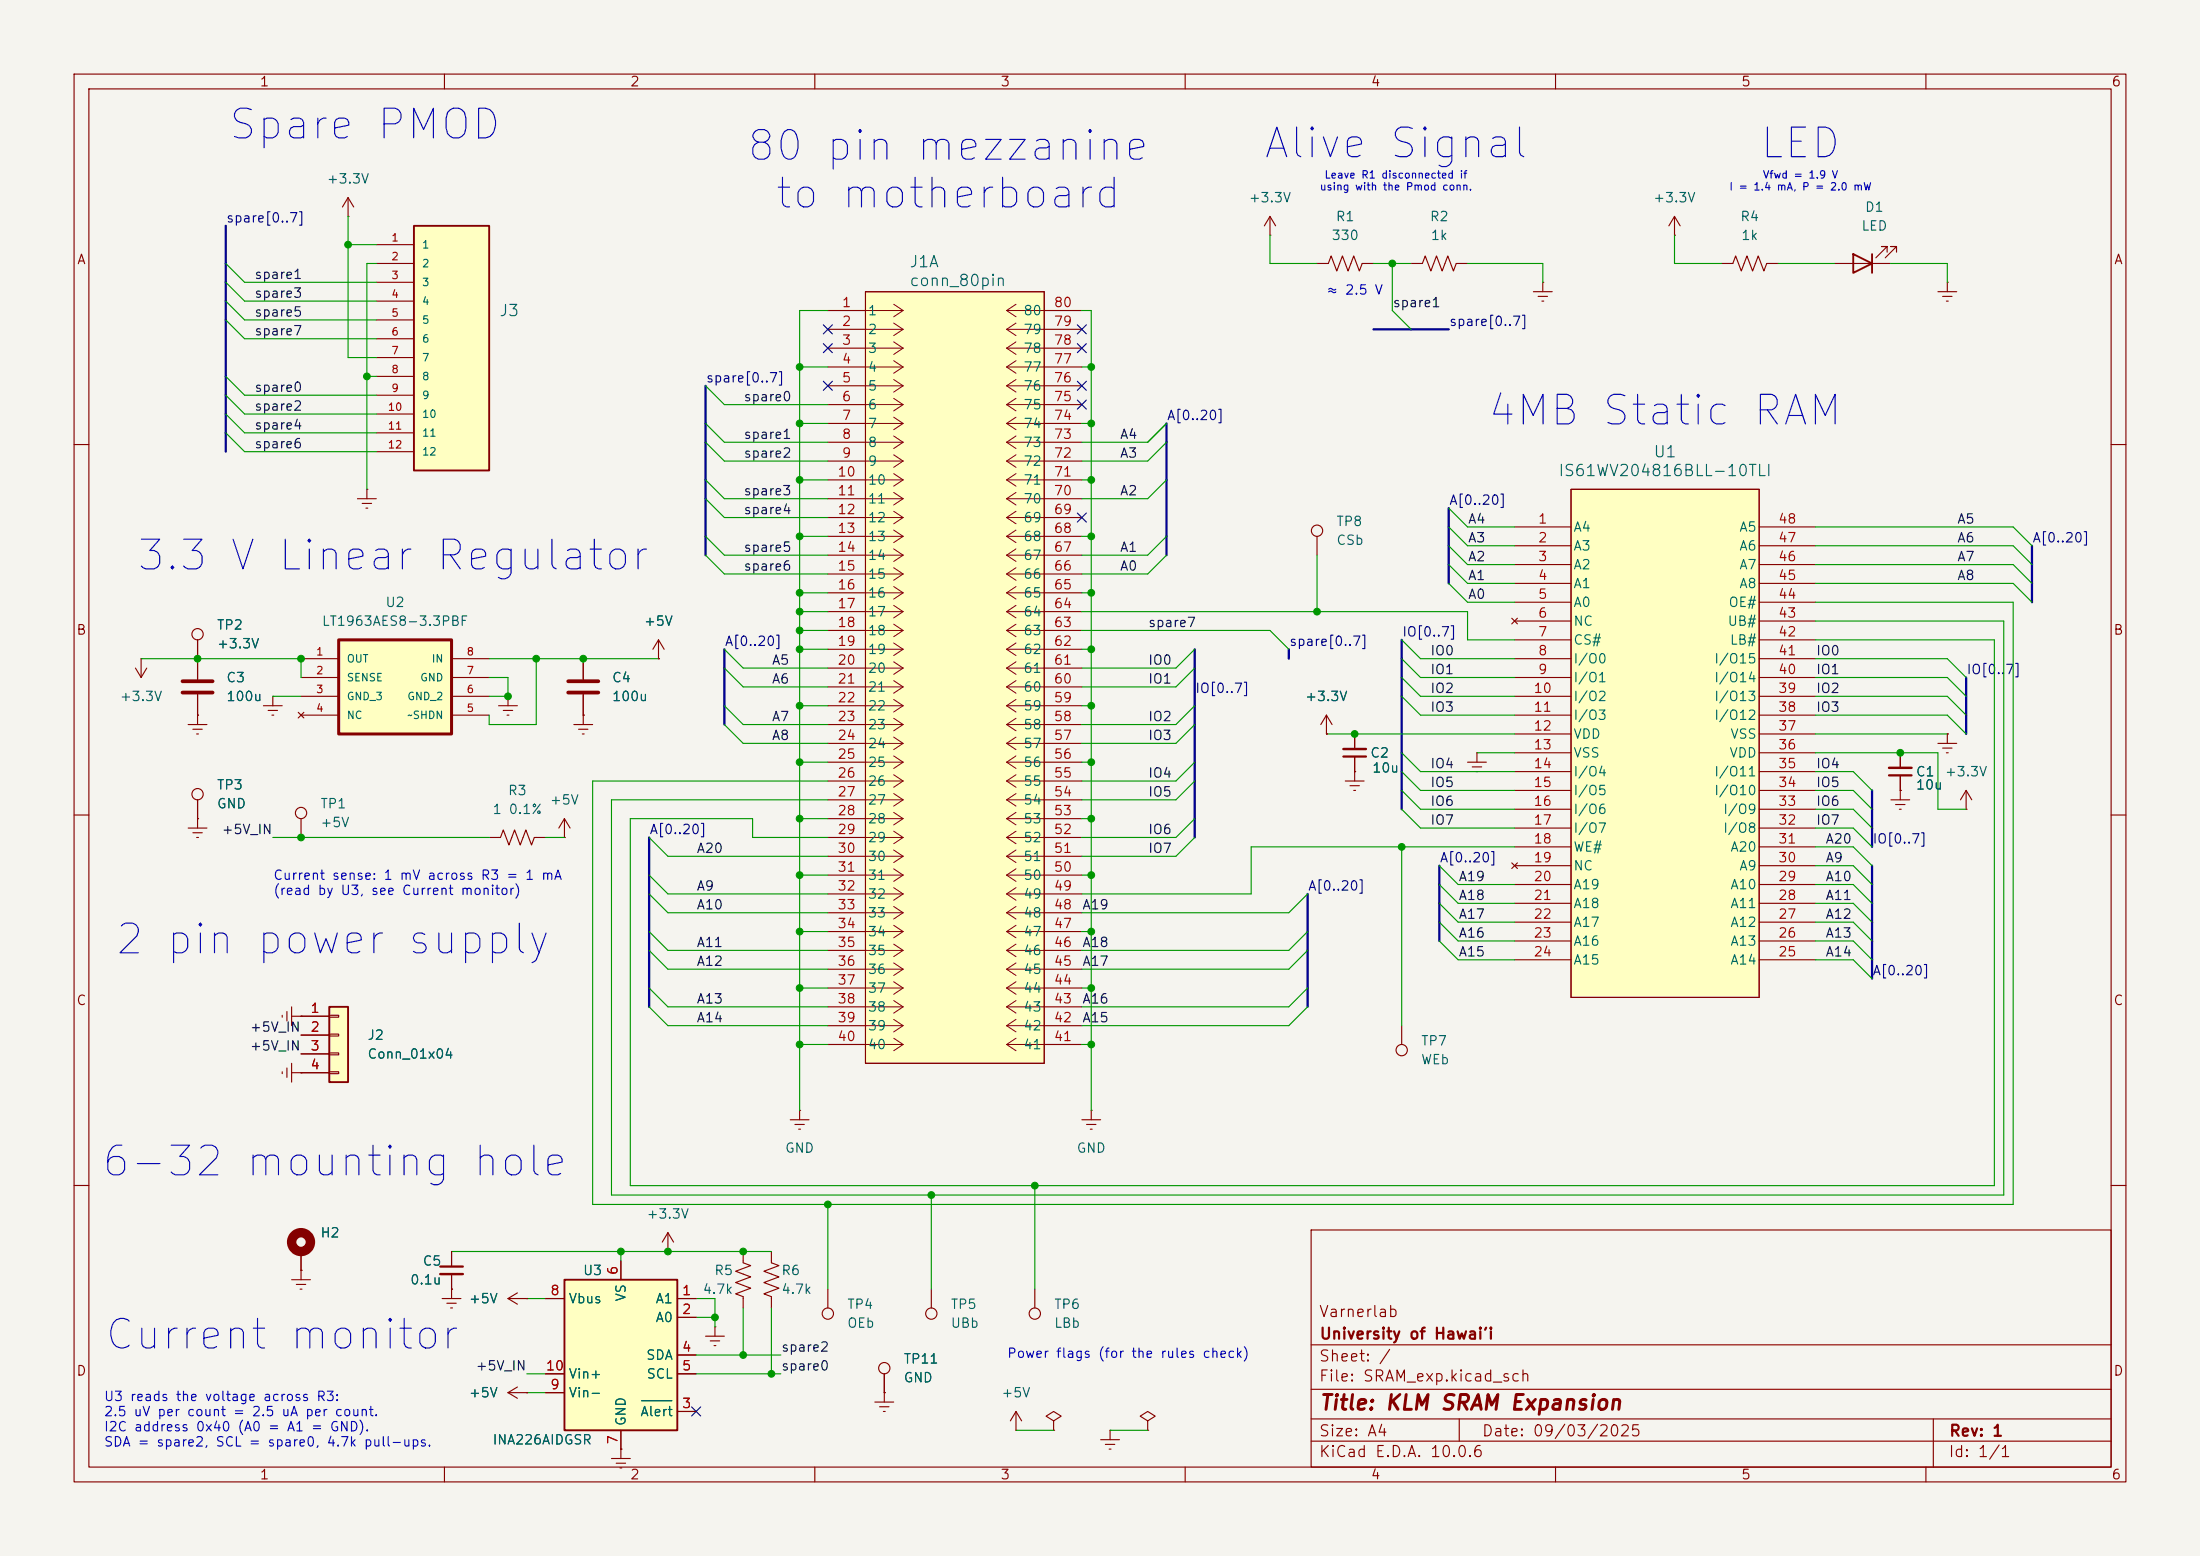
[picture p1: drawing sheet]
<svg xmlns="http://www.w3.org/2000/svg" width="297mm" height="210mm" viewBox="0 0 297 210" stroke-linecap="round" stroke-linejoin="round" font-family="sans-serif">
<path d="M0 0h297v210h-297z" fill="#f5f4ef" stroke="#f5f4ef" stroke-width=".14"/>
<g fill="none" stroke="#840000" stroke-width=".15">
<path d="M10 10h277v190h-277zM12 12h273v186h-273zM60 10v2M110 10v2M160 10v2M210 10v2M260 10v2M171.4 31.8h.1M171.4 29.2l-.7 1.3M171.4 29.2l.8 1.3M171.4 29.2v2.6M10 60h2"/>
<path d="M285 60h2M10 110h2M255.3 108h2.5M255.9 108.6h1.3M256.4 109.2h.3M256.5 106.7h.1M256.5 101.6v2M256.5 104.6v3.4M265.4 109.2h.1M265.4 106.7l-.7 1.3M265.4 106.7l.8 1.3M265.4 106.7v2.5"/>
<path d="M285 110h2M10 160h2M39.4 172.7h2.5M40 173.4h1.3M40.5 174h.3M40.6 171.5h.1M40.6 168.9v3.8M177 166h108v32h-108zM285 160h2M60 198v2M110 198v2M160 198v2"/>
<path d="M177 194.5h108M177 191.5h108M177 187.5h108M177 181.5h108M197 191.5v3M210 198v2M260 198v2M261 191.5v6.5"/>
</g>
<path d="M255 104.6h3.1" fill="none" stroke="#840000" stroke-width=".3"/>
<path d="M255 103.6h3.1" fill="none" stroke="#840000" stroke-width=".33"/>
<circle cx="40.6" cy="167.6" r="1.27" fill="none" stroke="#840000" stroke-width="1.3"/>
<path d="M55.9 30.5h10.1v33h-10.1z" fill="#ffffc2"/>
<path d="M55.9 30.5h10.1v33h-10.1z" fill="none" stroke="#840000" stroke-width=".25"/>
<g fill="none" stroke="#840000" stroke-width=".15">
<path d="M47 29.2h.1M47 26.7l-.8 1.2M47 26.7l.8 1.2M47 26.7v2.5M50.8 33h5.1M50.8 35.6h5.1M50.8 38.1h5.1M177.8 35.6h1.5l.4-1.1 .8 2.1 .7-2.1 .8 2.1 .8-2.1 .7 2.1 .4-1h1.5M190.5 35.6h1.5l.4-1.1 .8 2.1 .7-2.1 .8 2.1 .8-2.1 .7 2.1 .4-1h1.5M50.8 40.6h5.1M50.8 43.2h5.1M50.8 45.7h5.1"/>
<path d="M50.8 48.3h5.1M50.8 50.8h5.1M50.8 53.3h5.1M50.8 55.9h5.1M50.8 58.4h5.1M48.3 67.3h2.5M48.9 67.9h1.3M49.4 68.6h.3M49.5 66h.1M49.5 66v1.3M50.8 61h5.1M67.3 95.3h2.5"/>
<path d="M67.9 95.9h1.3M68.5 96.5h.2M68.6 94h.1M68.6 94v1.3M77.5 97.8h2.5M78.1 98.4h1.3M78.6 99.1h.3M78.7 96.5h.1M78.7 88.9v2.8M78.7 93.7v4.1M179.1 99.1h.1M179.1 96.5l-.8 1.3"/>
<path d="M179.1 96.5l.7 1.3M179.1 96.5v2.6M262.9 99.1h.1M262.9 99.1v1.2M261.6 100.3h2.6M262.3 101h1.2M262.8 101.6h.2M106.7 151.1h2.5M107.3 151.8h1.3M107.8 152.4h.3M107.9 149.9h.1M107.9 149.9v1.2"/>
<path d="M90.2 168.9h.1M90.2 166.4l-.8 1.2M90.2 166.4l.7 1.2M90.2 166.4v2.5"/>
</g>
<path d="M76.7 91.9h4.1M76.7 93.5h4.1" fill="none" stroke="#840000" stroke-width=".51"/>
<path d="M45.7 86.4h15.3v12.7h-15.3z" fill="#ffffc2"/>
<path d="M45.7 86.4h15.3v12.7h-15.3z" fill="none" stroke="#840000" stroke-width=".41"/>
<g fill="none" stroke="#840000" stroke-width=".15">
<path d="M232.4 35.6h1.5l.4-1.1 .8 2.1 .7-2.1 .8 2.1 .8-2.1 .7 2.1 .4-1h1.5M261.6 39.4h2.6M262.9 38.1h.1M262.9 38.1v1.3M262.3 40h1.2M262.8 40.6h.2M40.3 96.1l.7 .8M40.6 88.9h5.1M40.6 91.4h5.1M40.6 94h5.1M40.6 96.5h5.1M41 96.1l-.7 .8"/>
<path d="M61 88.9h5M61 91.4h5M61 94h5M61 96.5h5M111.8 174v2.5M118.1 189.2h2.5M118.7 189.9h1.3M119.3 190.5h.2M119.4 188h.1M119.4 185.4v3.8"/>
<circle cx="111.8" cy="177.3" r=".76"/>
<circle cx="119.4" cy="184.7" r=".76"/>
</g>
<path d="M212.1 66h25.4v68.6h-25.4z" fill="#ffffc2"/>
<path d="M212.1 66h25.4v68.6h-25.4z" fill="none" stroke="#840000" stroke-width=".14"/>
<g fill="none" stroke="#840000" stroke-width=".15">
<path d="M247.6 35.6h7.7M254.8 34v-.7h-.8h.8l-1.6 1.5M256 34v-.7h-.7h.7l-1.5 1.5M204.5 71.1h7.6M204.5 73.7h7.6M204.5 76.2h7.6M204.5 78.7h7.6M212.1 66h25.4v68.6h-25.4zM237.5 71.1h7.6M237.5 73.7h7.6M237.5 76.2h7.6M237.5 78.7h7.6"/>
<path d="M182.9 99.1v2M204.1 83.4l.8 .8M204.5 81.3h7.6M204.5 83.8h7.6M204.5 86.4h7.6M204.5 88.9h7.6M204.5 91.4h7.6M204.5 94h7.6M204.5 96.5h7.6M204.5 99.1h7.6M204.9 83.4l-.8 .8M237.5 81.3h7.6"/>
<path d="M237.5 83.8h7.6M237.5 86.4h7.6M237.5 88.9h7.6M237.5 91.4h7.6M237.5 94h7.6M237.5 96.5h7.6M237.5 99.1h7.6M182.9 102.1v2M204.1 116.5l.8 .7M204.5 101.6h7.6M204.5 104.1h7.6M204.5 106.7h7.6"/>
<path d="M204.5 109.2h7.6M204.5 111.8h7.6M204.5 114.3h7.6M204.5 116.8h7.6M204.5 119.4h7.6M204.9 116.5l-.8 .7M237.5 101.6h7.6M237.5 104.1h7.6M237.5 106.7h7.6M237.5 109.2h7.6M237.5 111.8h7.6M237.5 114.3h7.6"/>
<path d="M237.5 116.8h7.6M237.5 119.4h7.6M204.5 121.9h7.6M204.5 124.5h7.6M204.5 127h7.6M204.5 129.5h7.6M237.5 121.9h7.6M237.5 124.5h7.6M237.5 127h7.6M237.5 129.5h7.6M100.3 168.9v1.5l1 .4-2 .8 2 .7-2 .8 2 .8-2 .7 1 .4v1.5M104.1 168.9v1.5l1.1 .4-2.1 .8 2.1 .7-2.1 .8 2.1 .8-2.1 .7 1 .4v1.5"/>
<path d="M125.7 174v2.5M139.7 174v2.5M137.2 193h.1M137.2 190.5l-.8 1.3M137.2 190.5l.7 1.3M137.2 190.5v2.5M142.2 191.8l1.1-.7-1.1-.6-1 .6 1 .7v1.2M142.2 193h.1"/>
<circle cx="125.7" cy="177.3" r=".76"/>
<circle cx="139.7" cy="177.3" r=".76"/>
</g>
<path d="M250.2 34.3l2.5 1.3-2.5 1.2zM252.7 34.3v2.5" fill="none" stroke="#840000" stroke-width=".25"/>
<path d="M181.4 102.1h3" fill="none" stroke="#840000" stroke-width=".3"/>
<path d="M181.4 101.1h3" fill="none" stroke="#840000" stroke-width=".33"/>
<path d="M116.8 39.4h24.2v104.1h-24.2z" fill="#ffffc2"/>
<g fill="none" stroke="#840000" stroke-width=".15">
<path d="M116.8 39.4h24.2v104.1h-24.2zM111.8 41.9h5M111.8 44.5h5M111.8 47h5M111.8 49.5h5M111.8 52.1h5M111.8 54.6h5M111.8 57.2h5M111.8 59.7h5M141 41.9h5M141 44.5h5M141 47h5"/>
<path d="M141 49.5h5M141 52.1h5M141 54.6h5M141 57.2h5M141 59.7h5M111.8 62.2h5M111.8 64.8h5M111.8 67.3h5M111.8 69.9h5M111.8 72.4h5M111.8 74.9h5M111.8 77.5h5"/>
<path d="M141 62.2h5M141 64.8h5M141 67.3h5M141 69.9h5M141 72.4h5M141 74.9h5M141 77.5h5M111.8 80h5M111.8 82.6h5M111.8 85.1h5M111.8 87.6h5M111.8 90.2h5"/>
<path d="M111.8 92.7h5M111.8 95.3h5M111.8 97.8h5M141 80h5M141 82.6h5M141 85.1h5M141 87.6h5M141 90.2h5M141 92.7h5M141 95.3h5M141 97.8h5M111.8 100.3h5"/>
<path d="M111.8 102.9h5M111.8 105.4h5M111.8 108h5M111.8 110.5h5M111.8 113h5M111.8 115.6h5M111.8 118.1h5M141 100.3h5M141 102.9h5M141 105.4h5M141 108h5M141 110.5h5"/>
<path d="M141 113h5M141 115.6h5M141 118.1h5M111.8 120.7h5M111.8 123.2h5M111.8 125.7h5M111.8 128.3h5M111.8 130.8h5M111.8 133.4h5M111.8 135.9h5M111.8 138.4h5M141 120.7h5"/>
<path d="M141 123.2h5M141 125.7h5M141 128.3h5M141 130.8h5M141 133.4h5M141 135.9h5M141 138.4h5M111.8 141h5M141 141h5M96.5 179.1h.1M96.5 179.1v1.2M82.5 196.9h2.6"/>
<path d="M83.2 197.5h1.3M83.7 198.1h.2M83.8 195.6h.1M83.8 195.6v1.3M95.2 180.3h2.6M95.9 181h1.3M96.4 181.6h.2"/>
</g>
<g fill="none" stroke="#840000" stroke-width=".14">
<path d="M116.8 39.4h24.2v104.1h-24.2zM116.8 41.9h5.1M116.8 44.5h5.1M116.8 47h5.1M116.8 49.5h5.1M116.8 52.1h5.1M116.8 54.6h5.1M116.8 57.2h5.1M116.8 59.7h5.1M120.6 41.1l1.3 .8M120.6 43.6l1.3 .9M120.6 46.1l1.3 .9"/>
<path d="M120.6 48.7l1.3 .8M120.6 51.2l1.3 .9M120.6 53.8l1.3 .8M120.6 56.3l1.3 .9M120.6 58.8l1.3 .9M121.9 41.9l-1.3 .9M121.9 44.5l-1.3 .8M121.9 47l-1.3 .8M121.9 49.5l-1.3 .9M121.9 52.1l-1.3 .8M121.9 54.6l-1.3 .9M121.9 57.2l-1.3 .8"/>
<path d="M121.9 59.7l-1.3 .8M135.9 41.9h5.1M135.9 44.5h5.1M135.9 47h5.1M135.9 49.5h5.1M135.9 52.1h5.1M135.9 54.6h5.1M135.9 57.2h5.1M135.9 59.7h5.1M135.9 41.9l1.3 .9M135.9 44.5l1.3 .8M135.9 47l1.3 .8"/>
<path d="M135.9 49.5l1.3 .9M135.9 52.1l1.3 .8M135.9 54.6l1.3 .9M135.9 57.2l1.3 .8M135.9 59.7l1.3 .8M137.2 41.1l-1.3 .8M137.2 43.6l-1.3 .9M137.2 46.1l-1.3 .9M137.2 48.7l-1.3 .8M137.2 51.2l-1.3 .9M137.2 53.8l-1.3 .8M137.2 56.3l-1.3 .9"/>
<path d="M137.2 58.8l-1.3 .9M116.8 62.2h5.1M116.8 64.8h5.1M116.8 67.3h5.1M116.8 69.9h5.1M116.8 72.4h5.1M116.8 74.9h5.1M116.8 77.5h5.1M120.6 61.4l1.3 .8M120.6 63.9l1.3 .9M120.6 66.5l1.3 .8M120.6 69l1.3 .9"/>
<path d="M120.6 71.5l1.3 .9M120.6 74.1l1.3 .8M120.6 76.6l1.3 .9M120.6 79.2l1.3 .8M121.9 62.2l-1.3 .9M121.9 64.8l-1.3 .8M121.9 67.3l-1.3 .9M121.9 69.9l-1.3 .8M121.9 72.4l-1.3 .8M121.9 74.9l-1.3 .9M121.9 77.5l-1.3 .8M135.9 62.2h5.1"/>
<path d="M135.9 64.8h5.1M135.9 67.3h5.1M135.9 69.9h5.1M135.9 72.4h5.1M135.9 74.9h5.1M135.9 77.5h5.1M135.9 62.2l1.3 .9M135.9 64.8l1.3 .8M135.9 67.3l1.3 .9M135.9 69.9l1.3 .8M135.9 72.4l1.3 .8M135.9 74.9l1.3 .9"/>
<path d="M135.9 77.5l1.3 .8M137.2 61.4l-1.3 .8M137.2 63.9l-1.3 .9M137.2 66.5l-1.3 .8M137.2 69l-1.3 .9M137.2 71.5l-1.3 .9M137.2 74.1l-1.3 .8M137.2 76.6l-1.3 .9M137.2 79.2l-1.3 .8M116.8 80h5.1M116.8 82.6h5.1M116.8 85.1h5.1"/>
<path d="M116.8 87.6h5.1M116.8 90.2h5.1M116.8 92.7h5.1M116.8 95.3h5.1M116.8 97.8h5.1M120.6 81.7l1.3 .9M120.6 84.2l1.3 .9M120.6 86.8l1.3 .8M120.6 89.3l1.3 .9M120.6 91.9l1.3 .8M120.6 94.4l1.3 .9M120.6 96.9l1.3 .9"/>
<path d="M120.6 99.5l1.3 .8M121.9 80l-1.3 .9M121.9 82.6l-1.3 .8M121.9 85.1l-1.3 .8M121.9 87.6l-1.3 .9M121.9 90.2l-1.3 .8M121.9 92.7l-1.3 .9M121.9 95.3l-1.3 .8M121.9 97.8l-1.3 .8M135.9 80h5.1M135.9 82.6h5.1M135.9 85.1h5.1"/>
<path d="M135.9 87.6h5.1M135.9 90.2h5.1M135.9 92.7h5.1M135.9 95.3h5.1M135.9 97.8h5.1M135.9 80l1.3 .9M135.9 82.6l1.3 .8M135.9 85.1l1.3 .8M135.9 87.6l1.3 .9M135.9 90.2l1.3 .8M135.9 92.7l1.3 .9M135.9 95.3l1.3 .8"/>
<path d="M135.9 97.8l1.3 .8M137.2 81.7l-1.3 .9M137.2 84.2l-1.3 .9M137.2 86.8l-1.3 .8M137.2 89.3l-1.3 .9M137.2 91.9l-1.3 .8M137.2 94.4l-1.3 .9M137.2 96.9l-1.3 .9M137.2 99.5l-1.3 .8M116.8 100.3h5.1M116.8 102.9h5.1M116.8 105.4h5.1"/>
<path d="M116.8 108h5.1M116.8 110.5h5.1M116.8 113h5.1M116.8 115.6h5.1M116.8 118.1h5.1M120.6 102l1.3 .9M120.6 104.6l1.3 .8M120.6 107.1l1.3 .9M120.6 109.6l1.3 .9M120.6 112.2l1.3 .8M120.6 114.7l1.3 .9M120.6 117.3l1.3 .8"/>
<path d="M120.6 119.8l1.3 .9M121.9 100.3l-1.3 .9M121.9 102.9l-1.3 .8M121.9 105.4l-1.3 .9M121.9 108l-1.3 .8M121.9 110.5l-1.3 .8M121.9 113l-1.3 .9M121.9 115.6l-1.3 .8M121.9 118.1l-1.3 .9M135.9 100.3h5.1M135.9 102.9h5.1M135.9 105.4h5.1"/>
<path d="M135.9 108h5.1M135.9 110.5h5.1M135.9 113h5.1M135.9 115.6h5.1M135.9 118.1h5.1M135.9 100.3l1.3 .9M135.9 102.9l1.3 .8M135.9 105.4l1.3 .9M135.9 108l1.3 .8M135.9 110.5l1.3 .8M135.9 113l1.3 .9M135.9 115.6l1.3 .8"/>
<path d="M135.9 118.1l1.3 .9M137.2 102l-1.3 .9M137.2 104.6l-1.3 .8M137.2 107.1l-1.3 .9M137.2 109.6l-1.3 .9M137.2 112.2l-1.3 .8M137.2 114.7l-1.3 .9M137.2 117.3l-1.3 .8M137.2 119.8l-1.3 .9M116.8 120.7h5.1M116.8 123.2h5.1M116.8 125.7h5.1"/>
<path d="M116.8 128.3h5.1M116.8 130.8h5.1M116.8 133.4h5.1M116.8 135.9h5.1M116.8 138.4h5.1M120.6 122.3l1.3 .9M120.6 124.9l1.3 .8M120.6 127.4l1.3 .9M120.6 130l1.3 .8M120.6 132.5l1.3 .9M120.6 135l1.3 .9M120.6 137.6l1.3 .8"/>
<path d="M121.9 120.7l-1.3 .8M121.9 123.2l-1.3 .8M121.9 125.7l-1.3 .9M121.9 128.3l-1.3 .8M121.9 130.8l-1.3 .9M121.9 133.4l-1.3 .8M121.9 135.9l-1.3 .8M121.9 138.4l-1.3 .9M135.9 120.7h5.1M135.9 123.2h5.1M135.9 125.7h5.1M135.9 128.3h5.1"/>
<path d="M135.9 130.8h5.1M135.9 133.4h5.1M135.9 135.9h5.1M135.9 138.4h5.1M135.9 120.7l1.3 .8M135.9 123.2l1.3 .8M135.9 125.7l1.3 .9M135.9 128.3l1.3 .8M135.9 130.8l1.3 .9M135.9 133.4l1.3 .8M135.9 135.9l1.3 .8M135.9 138.4l1.3 .9"/>
<path d="M137.2 122.3l-1.3 .9M137.2 124.9l-1.3 .8M137.2 127.4l-1.3 .9M137.2 130l-1.3 .8M137.2 132.5l-1.3 .9M137.2 135l-1.3 .9M137.2 137.6l-1.3 .8M116.8 141h5.1M120.6 140.1l1.3 .9M121.9 141l-1.3 .8M135.9 141h5.1M135.9 141l1.3 .8"/>
<path d="M137.2 140.1l-1.3 .9"/>
</g>
<path d="M76.2 172.7h15.2v20.3h-15.2z" fill="#ffffc2"/>
<path d="M76.2 172.7h15.2v20.3h-15.2z" fill="none" stroke="#840000" stroke-width=".25"/>
<g fill="none" stroke="#840000" stroke-width=".15">
<path d="M207 39.4h2.5M208.3 38.1h.1M208.3 38.1v1.3M226.1 31.8h.1M226.1 29.2l-.8 1.3M226.1 29.2l.7 1.3M226.1 29.2v2.6M207.6 40h1.3M208.2 40.6h.2M177.8 72.4v2.5M18.3 90.2l.7 1.2M19 88.9h.1"/>
<path d="M19 88.9v2.5M19.8 90.2l-.8 1.2M25.4 97.8h2.5M26 98.4h1.3M26.5 99.1h.3M26.7 96.5h.1M26.7 88.9v2.8M26.7 93.7v4.1M88.9 88.9h.1M88.9 86.4l-.8 1.2M88.9 86.4l.8 1.2M88.9 86.4v2.5"/>
<path d="M25.4 111.8h2.5M26 112.4h1.3M26.5 113h.3M26.7 110.5h.1M26.7 108v3.8M40.6 110.5v2.5M66 113h1.6l.3-1 .8 2 .8-2 .7 2 .8-2 .8 2 .3-1h1.6M181.6 105.4h2.5M182.2 106h1.3M182.8 106.7h.2M182.9 104.1h.1M182.9 104.1v1.3"/>
<path d="M198.1 102.9h2.6M198.8 103.5h1.2M199.3 104.1h.2M199.4 101.6h.1M199.4 101.6v1.3M38.1 137v.3M38.7 136.5v1.3M39.4 137.2h1.2M39.4 135.9v2.5M40.6 137.2h.1M189.2 138.4v2.6M59.7 175.3h2.5"/>
<path d="M60.3 175.9h1.3M60.8 176.5h.3M61 174h.1M61 168.9v2M61 172v3.3M73.7 175.3h2.5M83.8 170.2v2.5M91.4 175.3h2.6M91.4 177.8h2.6M68.6 188h2.5M68.6 188l1.2 .7M69.8 187.2l-1.2 .8"/>
<path d="M71.1 188h.1M73.7 185.4h2.5M73.7 188h2.5M83.8 193v2.6M91.4 190.5h2.6M91.4 182.9h2.6M91.4 185.4h2.6M148.6 194.3h2.5M149.2 194.9h1.3M149.7 195.6h.3M149.9 193h.1M149.9 193v1.3"/>
<path d="M154.9 191.8l1.1-.7-1.1-.6-1 .6 1 .7v1.2M154.9 193h.1"/>
<circle cx="177.8" cy="71.6" r=".76"/>
<circle cx="26.7" cy="107.2" r=".76"/>
<circle cx="40.6" cy="109.7" r=".76"/>
<circle cx="189.2" cy="141.7" r=".76"/>
</g>
<path d="M86.6 189.1h4.1" fill="none" stroke="#006464" stroke-width=".15"/>
<path d="M59.4 170.9h3.1" fill="none" stroke="#840000" stroke-width=".3"/>
<path d="M59.4 172h3.1" fill="none" stroke="#840000" stroke-width=".33"/>
<path d="M24.6 91.9h4.1M24.6 93.5h4.1" fill="none" stroke="#840000" stroke-width=".51"/>
<path d="M44.4 135.9h2.6v10.2h-2.6z" fill="#ffffc2"/>
<path d="M44.4 135.9h2.6v10.2h-2.6z" fill="none" stroke="#840000" stroke-width=".25"/>
<g fill="none" stroke="#840000" stroke-width=".15">
<path d="M26.7 96.5h.1M26.7 86.4v5.3M26.7 93.7v2.8M35.6 95.3h2.5M36.2 95.9h1.3M36.7 96.5h.3M36.8 94h.1M36.8 94v1.3M78.7 96.5h.1M78.7 88.9v2.8M78.7 93.7v2.8M88.9 88.9h.1"/>
<path d="M179.1 99.1h.1M182.9 99.1v2M262.9 99.1h.1M26.7 110.5h.1M26.7 108v2.5M76.2 113h.1M76.2 110.5l-.8 1.3M76.2 110.5l.8 1.3M76.2 110.5v2.5M182.9 104.1h.1M182.9 102.1v2M256.5 106.7h.1"/>
<path d="M256.5 101.6v2M256.5 104.6v2.1M40.6 137.2h.1M40.6 137.2h3.8M40.6 139.7h3.8M44.4 137h1.3v.3h-1.3zM44.4 139.6h1.3v.2h-1.3zM38.1 144.7v.2M38.7 144.1v1.3M39.4 144.8h5M39.4 143.5v2.6M40.6 144.8h.1"/>
<path d="M40.6 142.2h3.8M44.4 142.1h1.3v.3h-1.3zM44.4 144.7h1.3v.2h-1.3zM146 151.1h2.6M146.7 151.8h1.3M147.2 152.4h.2M147.3 149.9h.1M147.3 149.9v1.2M40.6 171.5h.1M40.6 168.9v2.6M61 174h.1M61 168.9v2"/>
<path d="M61 172v2M68.6 175.3l1.2 .7M68.6 175.3h2.5M69.8 174.5l-1.2 .8M71.1 175.3h.1M73.7 175.3h2.5M83.8 170.2v2.5M91.4 175.3h2.6M91.4 177.8h2.6M71.1 188h.1M73.7 185.4h2.5M73.7 188h2.5"/>
<path d="M83.8 195.6h.1M83.8 193v2.6M91.4 190.5h2.6M91.4 182.9h2.6M91.4 185.4h2.6M119.4 188h.1M119.4 185.4v2.6"/>
<circle cx="26.7" cy="85.6" r=".76"/>
</g>
<g fill="none" stroke="#000084" stroke-width=".3">
<path d="M30.5 30.5v30.5M95.2 52.1v22.8M157.5 57.2v17.7M185.4 44.5h10.2M195.6 68.6v10.1M274.3 73.7v7.6M97.8 87.6v10.2M161.3 87.6v25.4M174 87.6v1.3M189.2 86.4v22.8M265.4 91.4v7.7M87.6 113v22.9"/>
<path d="M194.3 116.8v10.2M252.7 106.7v7.6M252.7 116.8v15.3M176.5 120.7v15.2"/>
</g>
<g fill="none" stroke="#009600" stroke-width=".15">
<path d="M30.5 38.1l2.5 2.5h17.8M30.5 35.6l2.5 2.5h17.8M47 29.2v19.1h3.8M47 33h3.8M50.8 35.6h-1.3v30.4M171.4 31.8v3.8h6.4M185.4 35.6h5.1M188 35.6v6.3l2.5 2.6M198.1 35.6h10.2v2.5M226.1 31.8v3.8h6.3M240 35.6h7.6M255.3 35.6h7.6v2.5"/>
<path d="M30.5 40.6l2.5 2.6h17.8M30.5 43.2l2.5 2.5h17.8M30.5 58.4l2.5 2.6h17.8M30.5 50.8l2.5 2.5h17.8M30.5 55.9l2.5 2.5h17.8M30.5 53.3l2.5 2.6h17.8M49.5 50.8h1.3M95.2 52.1l2.6 2.5h14M95.2 59.7l2.6 2.5h14M95.2 57.2l2.6 2.5h14M107.9 57.2h3.9M107.9 49.5h3.9"/>
<path d="M111.8 41.9h-3.9v108M146 41.9h1.3v108M146 57.2h1.3M146 49.5h1.3M157.5 59.7l-2.6 2.5h-8.9M157.5 57.2l-2.6 2.5h-8.9M95.2 72.4l2.6 2.5h14M95.2 64.8l2.6 2.5h14M95.2 67.3l2.6 2.6h14M95.2 74.9l2.6 2.6h14M107.9 64.8h3.9M107.9 72.4h3.9"/>
<path d="M146 64.8h1.3M146 72.4h1.3M157.5 72.4l-2.6 2.5h-8.9M157.5 64.8l-2.6 2.5h-8.9M157.5 74.9l-2.6 2.6h-8.9M177.8 74.9v7.7M195.6 78.7l2.5 2.6h6.4M195.6 68.6l2.5 2.5h6.4M195.6 71.1l2.5 2.6h6.4M195.6 76.2l2.5 2.5h6.4M195.6 73.7l2.5 2.5h6.4M245.1 71.1h26.7l2.5 2.6"/>
<path d="M245.1 73.7h26.7l2.5 2.5M245.1 78.7h26.7l2.5 2.6M245.1 76.2h26.7l2.5 2.5M19 88.9h21.6v2.5M36.8 94h3.8M66 91.4h2.6v2.6h-2.6M66 88.9h22.9M72.4 88.9v8.9h-6.4v-1.3M97.8 90.2l2.5 2.5h11.5M97.8 95.3l2.5 2.5h11.5M97.8 87.6l2.5 2.6h11.5M97.8 97.8l2.5 2.5h11.5"/>
<path d="M107.9 82.6h3.9M107.9 87.6h3.9M107.9 85.1h3.9M107.9 80h3.9M107.9 95.3h3.9M146 82.6h52.1v3.8h6.4M146 87.6h1.3M146 85.1h25.4l2.6 2.5M146 80h1.3M146 95.3h1.3M161.3 90.2l-2.6 2.5h-12.7M161.3 95.3l-2.6 2.5h-12.7"/>
<path d="M161.3 87.6l-2.6 2.6h-12.7M161.3 97.8l-2.6 2.5h-12.7M179.1 99.1h25.4M189.2 94l2.6 2.5h12.7M189.2 88.9l2.6 2.5h12.7M189.2 86.4l2.6 2.5h12.7M189.2 91.4l2.6 2.6h12.7M245.1 99.1h17.8M245.1 86.4h24.1v73.6h-184.1v-49.5h16.5v2.5h10.2M245.1 96.5h17.8l2.5 2.6M245.1 81.3h26.7v81.3h-191.8v-57.2h31.8M245.1 83.8h25.4v77.5h-188v-53.3h29.3"/>
<path d="M245.1 91.4h17.8l2.5 2.6M245.1 88.9h17.8l2.5 2.5M245.1 94h17.8l2.5 2.5M36.8 113h29.2M73.7 113h2.5M87.6 113l2.6 2.6h21.6M87.6 118.1l2.6 2.6h21.6M107.9 110.5h3.9M107.9 118.1h3.9M107.9 102.9h3.9M146 110.5h1.3M146 118.1h1.3"/>
<path d="M146 102.9h1.3M161.3 110.5l-2.6 2.5h-12.7M161.3 102.9l-2.6 2.5h-12.7M161.3 113l-2.6 2.6h-12.7M161.3 105.4l-2.6 2.6h-12.7M189.2 109.2l2.6 2.6h12.7M189.2 106.7l2.6 2.5h12.7M189.2 104.1l2.6 2.6h12.7M189.2 101.6l2.6 2.5h12.7M189.2 114.3v24.1M194.3 116.8l2.5 2.6h7.7M194.3 119.4l2.5 2.5h7.7"/>
<path d="M199.4 101.6h5.1M204.5 114.3h-35.6v6.4h-22.9M245.1 111.8h5.1l2.5 2.5M245.1 109.2h5.1l2.5 2.6M245.1 101.6h16.5v7.6h3.8M245.1 114.3h5.1l2.5 2.5M245.1 106.7h5.1l2.5 2.5M245.1 104.1h5.1l2.5 2.6M245.1 116.8h5.1l2.5 2.6M245.1 119.4h5.1l2.5 2.5M87.6 133.4l2.6 2.5h21.6M87.6 120.7l2.6 2.5h21.6"/>
<path d="M87.6 135.9l2.6 2.5h21.6M87.6 128.3l2.6 2.5h21.6M87.6 125.7l2.6 2.6h21.6M107.9 125.7h3.9M107.9 133.4h3.9M146 125.7h1.3M146 133.4h1.3M176.5 133.4l-2.5 2.5h-28M176.5 120.7l-2.5 2.5h-28M176.5 135.9l-2.5 2.5h-28M176.5 128.3l-2.5 2.5h-28M176.5 125.7l-2.5 2.6h-28"/>
<path d="M194.3 127l2.5 2.5h7.7M194.3 124.5l2.5 2.5h7.7M194.3 121.9l2.5 2.6h7.7M245.1 129.5h5.1l2.5 2.6M245.1 127h5.1l2.5 2.5M245.1 121.9h5.1l2.5 2.6M245.1 124.5h5.1l2.5 2.5M107.9 141h3.9M146 141h1.3M61 168.9h43.1M71.1 175.3h2.6M83.8 168.9v1.3"/>
<path d="M94 177.8h2.5M94 175.3h2.5v3.8M100.3 176.5v6.4M104.1 176.5v8.9M111.8 162.6v11.4M125.7 161.3v12.7M139.7 160v14M71.1 185.4h2.6M71.1 188h2.6M94 185.4h11.4M94 182.9h11.4M137.2 193h5"/>
<path d="M149.9 193h5"/>
</g>
<g fill="none" stroke="#000084" stroke-width=".15">
<path d="M111.2 51.5l1.2 1.2M111.2 43.8l1.2 1.3M111.2 46.4l1.2 1.2M112.4 51.5l-1.2 1.2M112.4 43.8l-1.2 1.3M112.4 46.4l-1.2 1.2M145.4 51.5l1.3 1.2M145.4 46.4l1.3 1.2M145.4 43.8l1.3 1.3M145.4 54l1.3 1.2M146.7 51.5l-1.3 1.2M146.7 46.4l-1.3 1.2"/>
<path d="M146.7 43.8l-1.3 1.3M146.7 54l-1.3 1.2M145.4 69.2l1.3 1.3M146.7 69.2l-1.3 1.3M93.4 189.9l1.2 1.2M94.6 189.9l-1.2 1.2"/>
</g>
<path d="M86.6 189.1h4.1" fill="none" stroke="#006464" stroke-width=".15"/>
<g fill="#009600" stroke="#009600" stroke-width=".14">
<circle cx="147.3" cy="125.7" r=".46"/>
<circle cx="182.9" cy="99.1" r=".46"/>
<circle cx="177.8" cy="82.6" r=".46"/>
<circle cx="147.3" cy="141" r=".46"/>
<circle cx="147.3" cy="133.4" r=".46"/>
<circle cx="189.2" cy="114.3" r=".46"/>
<circle cx="147.3" cy="64.8" r=".46"/>
<circle cx="107.9" cy="64.8" r=".46"/>
<circle cx="107.9" cy="57.2" r=".46"/>
<circle cx="147.3" cy="49.5" r=".46"/>
<circle cx="47" cy="33" r=".46"/>
<circle cx="68.6" cy="94" r=".46"/>
<circle cx="72.4" cy="88.9" r=".46"/>
<circle cx="78.7" cy="88.9" r=".46"/>
<circle cx="107.9" cy="85.1" r=".46"/>
<circle cx="107.9" cy="80" r=".46"/>
<circle cx="107.9" cy="82.6" r=".46"/>
<circle cx="147.3" cy="57.2" r=".46"/>
<circle cx="107.9" cy="72.4" r=".46"/>
<circle cx="147.3" cy="72.4" r=".46"/>
<circle cx="107.9" cy="49.5" r=".46"/>
<circle cx="147.3" cy="80" r=".46"/>
<circle cx="147.3" cy="102.9" r=".46"/>
<circle cx="107.9" cy="125.7" r=".46"/>
<circle cx="107.9" cy="118.1" r=".46"/>
<circle cx="49.5" cy="50.8" r=".46"/>
<circle cx="147.3" cy="87.6" r=".46"/>
<circle cx="107.9" cy="87.6" r=".46"/>
<circle cx="147.3" cy="95.3" r=".46"/>
<circle cx="107.9" cy="110.5" r=".46"/>
<circle cx="147.3" cy="110.5" r=".46"/>
<circle cx="147.3" cy="118.1" r=".46"/>
<circle cx="26.7" cy="88.9" r=".46"/>
<circle cx="107.9" cy="95.3" r=".46"/>
<circle cx="107.9" cy="102.9" r=".46"/>
<circle cx="40.6" cy="88.9" r=".46"/>
<circle cx="107.9" cy="133.4" r=".46"/>
<circle cx="125.7" cy="161.3" r=".46"/>
<circle cx="111.8" cy="162.6" r=".46"/>
<circle cx="139.7" cy="160" r=".46"/>
<circle cx="107.9" cy="141" r=".46"/>
<circle cx="100.3" cy="168.9" r=".46"/>
<circle cx="83.8" cy="168.9" r=".46"/>
<circle cx="90.2" cy="168.9" r=".46"/>
<circle cx="100.3" cy="182.9" r=".46"/>
<circle cx="104.1" cy="185.4" r=".46"/>
<circle cx="96.5" cy="177.8" r=".46"/>
<circle cx="40.6" cy="113" r=".46"/>
<circle cx="188" cy="35.6" r=".46"/>
<circle cx="256.5" cy="101.6" r=".46"/>
</g>
<g font-size="4" fill="#0000c2">
<text x="30.5" y="19.8">Spare PMOD</text>
<text x="100.5" y="22.7">80 pin mezzanine</text>
<text x="170.3" y="22.4">Alive Signal</text>
<text x="237.2" y="22.4">LED</text>
<text x="104.3" y="29.1">to motherboard</text>
<text x="200.5" y="58.4">4MB Static RAM</text>
<text x="18.1" y="78">3.3 V Linear Regulator</text>
<text x="15.2" y="129.8">2 pin power supply</text>
<text x="13.4" y="159.8">6-32 mounting hole</text>
<text x="13.8" y="183.1">Current monitor</text>
</g>
<text font-size="2" fill="#840000" x="178" y="190.8">Title: KLM SRAM Expansion</text>
<g font-size="1.5" fill="#006464">
<text x="122.7" y="36.5">J1A</text>
<text x="122.7" y="39">conn_80pin</text>
<text x="67.3" y="43.1">J3</text>
<text x="210.3" y="64.7">IS61WV204816BLL-10TLI</text>
<text x="223.1" y="62.1">U1</text>
</g>
<g font-size="1.5" fill="#840000">
<text x="178" y="178.1">Varnerlab</text>
<text x="178" y="184.1">Sheet: /</text>
<text x="178" y="181.1">University of Hawai'i</text>
<text x="178" y="186.8">File: SRAM_exp.kicad_sch</text>
<text x="178" y="197">KiCad E.D.A. 10.0.6</text>
<text x="178" y="194.2">Size: A4</text>
<text x="200" y="194.2">Date: 09/03/2025</text>
<text x="263" y="197">Id: 1/1</text>
<text x="263" y="194.2">Rev: 1</text>
</g>
<g font-size="1.3" fill="#840000">
<text x="35" y="12">1</text>
<text x="85" y="12">2</text>
<text x="135" y="12">3</text>
<text x="185" y="12">4</text>
<text x="235" y="12">5</text>
<text x="285" y="12">6</text>
<text x="10.3" y="36">A</text>
<text x="285.3" y="36">A</text>
<text x="10.2" y="86">B</text>
<text x="285.2" y="86">B</text>
<text x="10.2" y="136">C</text>
<text x="285.2" y="136">C</text>
<text x="10.2" y="186">D</text>
<text x="285.2" y="186">D</text>
<text x="35" y="200">1</text>
<text x="85" y="200">2</text>
<text x="135" y="200">3</text>
<text x="185" y="200">4</text>
<text x="235" y="200">5</text>
<text x="285" y="200">6</text>
</g>
<g font-size="1.3" fill="#006464">
<text x="44" y="25.1">+3.3V</text>
<text x="168.5" y="27.6">+3.3V</text>
<text x="223.1" y="27.6">+3.3V</text>
<text x="251.7" y="28.9">D1</text>
<text x="179.7" y="32.7">330</text>
<text x="180.2" y="30.2">R1</text>
<text x="192.9" y="30.2">R2</text>
<text x="193.1" y="32.7">1k</text>
<text x="234.9" y="30.2">R4</text>
<text x="235" y="32.7">1k</text>
<text x="251.2" y="31.4">LED</text>
<text x="117.1" y="42.9">1</text>
<text x="117.1" y="45.4">2</text>
<text x="117.1" y="48">3</text>
<text x="138.1" y="48">78</text>
<text x="138.1" y="45.4">79</text>
<text x="138.1" y="42.9">80</text>
<text x="117.1" y="50.5">4</text>
<text x="117.1" y="53">5</text>
<text x="138.1" y="53">76</text>
<text x="138.1" y="50.5">77</text>
<text x="117.1" y="55.6">6</text>
<text x="117.1" y="58.1">7</text>
<text x="138.1" y="58.1">74</text>
<text x="138.1" y="55.6">75</text>
<text x="117.1" y="60.7">8</text>
<text x="117.1" y="63.2">9</text>
<text x="117.1" y="65.7">10</text>
<text x="138.1" y="65.7">71</text>
<text x="138.1" y="63.2">72</text>
<text x="138.1" y="60.7">73</text>
<text x="117.1" y="68.3">11</text>
<text x="117.1" y="70.8">12</text>
<text x="138.1" y="70.8">69</text>
<text x="138.1" y="68.3">70</text>
<text x="180.3" y="71.3">TP8</text>
<text x="117.1" y="73.4">13</text>
<text x="117.1" y="75.9">14</text>
<text x="138.1" y="75.9">67</text>
<text x="138.1" y="73.4">68</text>
<text x="180.3" y="73.9">CSb</text>
<text x="212.3" y="72.1">A4</text>
<text x="212.3" y="74.6">A3</text>
<text x="212.3" y="77.2">A2</text>
<text x="234.7" y="77.2">A7</text>
<text x="234.7" y="74.6">A6</text>
<text x="234.7" y="72.1">A5</text>
<text x="51.9" y="82.2">U2</text>
<text x="117.1" y="78.4">15</text>
<text x="117.1" y="81">16</text>
<text x="117.1" y="83.5">17</text>
<text x="138.1" y="83.5">64</text>
<text x="138.1" y="81">65</text>
<text x="138.1" y="78.4">66</text>
<text x="212.3" y="79.7">A1</text>
<text x="212.3" y="82.2">A0</text>
<text x="233.3" y="82.2">OE#</text>
<text x="234.7" y="79.7">A8</text>
<text x="29.2" y="85.3">TP2</text>
<text x="29.2" y="87.8">+3.3V</text>
<text x="43.4" y="84.8">LT1963AES8-3.3PBF</text>
<text x="86.8" y="84.8">+5V</text>
<text x="117.1" y="86.1">18</text>
<text x="117.1" y="88.6">19</text>
<text x="138.1" y="88.6">62</text>
<text x="138.1" y="86.1">63</text>
<text x="212.3" y="84.8">NC</text>
<text x="212.3" y="87.3">CS#</text>
<text x="212.3" y="89.9">I/O0</text>
<text x="231.3" y="89.9">I/O15</text>
<text x="233.1" y="84.8">UB#</text>
<text x="233.4" y="87.3">LB#</text>
<text x="16.1" y="94.9">+3.3V</text>
<text x="30.5" y="92.4">C3</text>
<text x="30.5" y="94.9">100u</text>
<text x="82.5" y="92.4">C4</text>
<text x="82.5" y="94.9">100u</text>
<text x="117.1" y="91.1">20</text>
<text x="117.1" y="93.7">21</text>
<text x="138.1" y="93.7">60</text>
<text x="138.1" y="91.1">61</text>
<text x="176.1" y="94.9">+3.3V</text>
<text x="212.3" y="92.4">I/O1</text>
<text x="212.3" y="94.9">I/O2</text>
<text x="231.3" y="94.9">I/O13</text>
<text x="231.3" y="92.4">I/O14</text>
<text x="117.1" y="96.2">22</text>
<text x="117.1" y="98.8">23</text>
<text x="117.1" y="101.3">24</text>
<text x="138.1" y="101.3">57</text>
<text x="138.1" y="98.8">58</text>
<text x="138.1" y="96.2">59</text>
<text x="212.3" y="97.5">I/O3</text>
<text x="212.3" y="100">VDD</text>
<text x="231.3" y="97.5">I/O12</text>
<text x="233.5" y="100">VSS</text>
<text x="29.2" y="106.9">TP3</text>
<text x="68.5" y="107.6">R3</text>
<text x="117.1" y="103.8">25</text>
<text x="117.1" y="106.4">26</text>
<text x="138.1" y="106.4">55</text>
<text x="138.1" y="103.8">56</text>
<text x="184.9" y="102.6">C2</text>
<text x="185.2" y="104.6">10u</text>
<text x="212.3" y="102.6">VSS</text>
<text x="212.3" y="105.1">I/O4</text>
<text x="212.3" y="107.6">I/O5</text>
<text x="231.3" y="107.6">I/O10</text>
<text x="231.3" y="105.1">I/O11</text>
<text x="233.4" y="102.6">VDD</text>
<text x="258.6" y="105.1">C1</text>
<text x="258.6" y="106.9">10u</text>
<text x="262.5" y="105.1">+3.3V</text>
<text x="29.2" y="109.4">GND</text>
<text x="43.2" y="109.4">TP1</text>
<text x="43.2" y="112">+5V</text>
<text x="66.4" y="110.2">1 0.1%</text>
<text x="74.1" y="108.9">+5V</text>
<text x="117.1" y="108.9">27</text>
<text x="117.1" y="111.5">28</text>
<text x="117.1" y="114">29</text>
<text x="138.1" y="114">52</text>
<text x="138.1" y="111.5">53</text>
<text x="138.1" y="108.9">54</text>
<text x="212.3" y="110.2">I/O6</text>
<text x="212.3" y="112.7">I/O7</text>
<text x="232.5" y="112.7">I/O8</text>
<text x="232.5" y="110.2">I/O9</text>
<text x="117.1" y="116.5">30</text>
<text x="117.1" y="119.1">31</text>
<text x="138.1" y="119.1">50</text>
<text x="138.1" y="116.5">51</text>
<text x="212.3" y="115.3">WE#</text>
<text x="212.3" y="117.8">NC</text>
<text x="233.5" y="115.3">A20</text>
<text x="234.7" y="117.8">A9</text>
<text x="117.1" y="121.6">32</text>
<text x="117.1" y="124.2">33</text>
<text x="138.1" y="124.2">48</text>
<text x="138.1" y="121.6">49</text>
<text x="212.3" y="120.3">A19</text>
<text x="212.3" y="122.9">A18</text>
<text x="212.3" y="125.4">A17</text>
<text x="233.5" y="125.4">A12</text>
<text x="233.5" y="122.9">A11</text>
<text x="233.5" y="120.3">A10</text>
<text x="117.1" y="126.7">34</text>
<text x="117.1" y="129.2">35</text>
<text x="117.1" y="131.8">36</text>
<text x="138.1" y="131.8">45</text>
<text x="138.1" y="129.2">46</text>
<text x="138.1" y="126.7">47</text>
<text x="212.3" y="128">A16</text>
<text x="212.3" y="130.5">A15</text>
<text x="233.5" y="130.5">A14</text>
<text x="233.5" y="128">A13</text>
<text x="117.1" y="134.3">37</text>
<text x="117.1" y="136.9">38</text>
<text x="138.1" y="136.9">43</text>
<text x="138.1" y="134.3">44</text>
<text x="49.5" y="140.7">J2</text>
<text x="49.5" y="143.2">Conn_01x04</text>
<text x="117.1" y="139.4">39</text>
<text x="117.1" y="141.9">40</text>
<text x="138.1" y="141.9">41</text>
<text x="138.1" y="139.4">42</text>
<text x="191.8" y="141.4">TP7</text>
<text x="191.8" y="144">WEb</text>
<text x="105.9" y="155.9">GND</text>
<text x="145.3" y="155.9">GND</text>
<text x="43.2" y="167.3">H2</text>
<text x="87.2" y="164.8">+3.3V</text>
<text x="55.3" y="173.7">0.1u</text>
<text x="57" y="171.1">C5</text>
<text x="78.6" y="172.4">U3</text>
<text x="96.3" y="172.4">R5</text>
<text x="105.4" y="172.4">R6</text>
<text x="63.2" y="176.2">+5V</text>
<text x="76.7" y="176.2">Vbus</text>
<text x="84.8" y="175.8" transform="rotate(-90 84.8 175.8)">VS</text>
<text x="88.4" y="176.2">A1</text>
<text x="88.4" y="178.8">A0</text>
<text x="94.8" y="175">4.7k</text>
<text x="105.4" y="175">4.7k</text>
<text x="114.3" y="177">TP4</text>
<text x="114.3" y="179.5">OEb</text>
<text x="128.3" y="177">TP5</text>
<text x="128.3" y="179.5">UBb</text>
<text x="142.2" y="177">TP6</text>
<text x="142.2" y="179.5">LBb</text>
<text x="87.1" y="183.8">SDA</text>
<text x="121.9" y="184.4">TP11</text>
<text x="63.2" y="188.9">+5V</text>
<text x="76.7" y="188.9">Vin-</text>
<text x="76.7" y="186.4">Vin+</text>
<text x="86.4" y="191.5">Alert</text>
<text x="87.2" y="186.4">SCL</text>
<text x="121.9" y="186.9">GND</text>
<text x="135.1" y="188.9">+5V</text>
<text x="66.4" y="195.3">INA226AIDGSR</text>
<text x="84.8" y="192.6" transform="rotate(-90 84.8 192.6)">GND</text>
</g>
<g font-size="1.3" fill="#000084">
<text x="30.5" y="30.4">spare[0..7]</text>
<text x="195.6" y="44.3">spare[0..7]</text>
<text x="95.2" y="51.9">spare[0..7]</text>
<text x="157.5" y="57">A[0..20]</text>
<text x="195.6" y="68.5">A[0..20]</text>
<text x="274.3" y="73.5">A[0..20]</text>
<text x="97.8" y="87.5">A[0..20]</text>
<text x="174" y="87.5">spare[0..7]</text>
<text x="189.2" y="86.2">IO[0..7]</text>
<text x="161.3" y="93.9">IO[0..7]</text>
<text x="265.4" y="91.3">IO[0..7]</text>
<text x="87.6" y="112.9">A[0..20]</text>
<text x="194.3" y="116.7">A[0..20]</text>
<text x="252.7" y="114.2">IO[0..7]</text>
<text x="176.5" y="120.5">A[0..20]</text>
<text x="252.7" y="132">A[0..20]</text>
</g>
<g font-size="1.3" fill="#0f0f0f">
<text x="34.3" y="40.5">spare3</text>
<text x="34.3" y="38">spare1</text>
<text x="187.9" y="41.8">spare1</text>
<text x="34.3" y="45.6">spare7</text>
<text x="34.3" y="43.1">spare5</text>
<text x="34.3" y="53.2">spare0</text>
<text x="34.3" y="55.8">spare2</text>
<text x="34.3" y="58.3">spare4</text>
<text x="100.3" y="59.6">spare1</text>
<text x="100.3" y="54.5">spare0</text>
<text x="151.1" y="59.6">A4</text>
<text x="34.3" y="60.8">spare6</text>
<text x="100.3" y="62.1">spare2</text>
<text x="151.1" y="62.1">A3</text>
<text x="100.3" y="67.2">spare3</text>
<text x="100.3" y="69.7">spare4</text>
<text x="151.1" y="67.2">A2</text>
<text x="198.1" y="71">A4</text>
<text x="264.1" y="71">A5</text>
<text x="100.3" y="77.3">spare6</text>
<text x="100.3" y="74.8">spare5</text>
<text x="151.1" y="74.8">A1</text>
<text x="151.1" y="77.3">A0</text>
<text x="198.1" y="73.5">A3</text>
<text x="198.1" y="76.1">A2</text>
<text x="264.1" y="76.1">A7</text>
<text x="264.1" y="73.5">A6</text>
<text x="198.1" y="81.2">A0</text>
<text x="198.1" y="78.6">A1</text>
<text x="264.1" y="78.6">A8</text>
<text x="154.9" y="85">spare7</text>
<text x="193" y="88.8">IO0</text>
<text x="245.1" y="88.8">IO0</text>
<text x="104.1" y="90">A5</text>
<text x="104.1" y="92.6">A6</text>
<text x="154.9" y="90">IO0</text>
<text x="154.9" y="92.6">IO1</text>
<text x="193" y="93.9">IO2</text>
<text x="193" y="91.3">IO1</text>
<text x="245.1" y="91.3">IO1</text>
<text x="245.1" y="93.9">IO2</text>
<text x="104.1" y="100.2">A8</text>
<text x="104.1" y="97.7">A7</text>
<text x="154.9" y="97.7">IO2</text>
<text x="154.9" y="100.2">IO3</text>
<text x="193" y="96.4">IO3</text>
<text x="245.1" y="96.4">IO3</text>
<text x="154.9" y="107.8">IO5</text>
<text x="154.9" y="105.3">IO4</text>
<text x="193" y="106.6">IO5</text>
<text x="193" y="104">IO4</text>
<text x="245.1" y="106.6">IO5</text>
<text x="245.1" y="104">IO4</text>
<text x="29.8" y="112.9">+5V_IN</text>
<text x="154.9" y="112.9">IO6</text>
<text x="193" y="109.1">IO6</text>
<text x="193" y="111.6">IO7</text>
<text x="245.1" y="111.6">IO7</text>
<text x="245.1" y="109.1">IO6</text>
<text x="94" y="115.4">A20</text>
<text x="154.9" y="115.4">IO7</text>
<text x="196.8" y="119.3">A19</text>
<text x="246.4" y="116.7">A9</text>
<text x="246.4" y="119.3">A10</text>
<text x="246.4" y="114.2">A20</text>
<text x="94" y="123.1">A10</text>
<text x="94" y="120.5">A9</text>
<text x="146" y="123.1">A19</text>
<text x="196.8" y="121.8">A18</text>
<text x="196.8" y="124.3">A17</text>
<text x="246.4" y="121.8">A11</text>
<text x="246.4" y="124.3">A12</text>
<text x="94" y="130.7">A12</text>
<text x="94" y="128.1">A11</text>
<text x="146" y="128.1">A18</text>
<text x="146" y="130.7">A17</text>
<text x="196.8" y="126.9">A16</text>
<text x="196.8" y="129.4">A15</text>
<text x="246.4" y="129.4">A14</text>
<text x="246.4" y="126.9">A13</text>
<text x="94" y="135.8">A13</text>
<text x="146" y="135.8">A16</text>
<text x="33.6" y="142.1">+5V_IN</text>
<text x="33.6" y="139.6">+5V_IN</text>
<text x="94" y="138.3">A14</text>
<text x="146" y="138.3">A15</text>
<text x="64.1" y="185.3">+5V_IN</text>
<text x="105.4" y="182.8">spare2</text>
<text x="105.4" y="185.3">spare0</text>
</g>
<g font-size="1.3" fill="#a90000">
<text x="113.6" y="41.8">1</text>
<text x="142.2" y="41.8">80</text>
<text x="113.6" y="44.3">2</text>
<text x="113.6" y="46.9">3</text>
<text x="142.2" y="46.9">78</text>
<text x="142.2" y="44.3">79</text>
<text x="113.6" y="49.4">4</text>
<text x="113.6" y="51.9">5</text>
<text x="142.2" y="51.9">76</text>
<text x="142.2" y="49.4">77</text>
<text x="113.6" y="54.5">6</text>
<text x="113.6" y="57">7</text>
<text x="113.6" y="59.6">8</text>
<text x="142.2" y="59.6">73</text>
<text x="142.2" y="57">74</text>
<text x="142.2" y="54.5">75</text>
<text x="113" y="64.6">10</text>
<text x="113.6" y="62.1">9</text>
<text x="142.2" y="64.6">71</text>
<text x="142.2" y="62.1">72</text>
<text x="113" y="67.2">11</text>
<text x="113" y="69.7">12</text>
<text x="142.2" y="69.7">69</text>
<text x="142.2" y="67.2">70</text>
<text x="207.5" y="71">1</text>
<text x="240" y="71">48</text>
<text x="113" y="72.3">13</text>
<text x="113" y="74.8">14</text>
<text x="113" y="77.3">15</text>
<text x="142.2" y="77.3">66</text>
<text x="142.2" y="74.8">67</text>
<text x="142.2" y="72.3">68</text>
<text x="207.5" y="73.5">2</text>
<text x="207.5" y="76.1">3</text>
<text x="240" y="76.1">46</text>
<text x="240" y="73.5">47</text>
<text x="113" y="79.9">16</text>
<text x="113" y="82.4">17</text>
<text x="142.2" y="82.4">64</text>
<text x="142.2" y="79.9">65</text>
<text x="207.5" y="78.6">4</text>
<text x="207.5" y="81.1">5</text>
<text x="207.5" y="83.7">6</text>
<text x="240" y="83.7">43</text>
<text x="240" y="81.1">44</text>
<text x="240" y="78.6">45</text>
<text x="113" y="85">18</text>
<text x="113" y="87.5">19</text>
<text x="142.2" y="87.5">62</text>
<text x="142.2" y="85">63</text>
<text x="207.5" y="86.2">7</text>
<text x="207.5" y="88.8">8</text>
<text x="240" y="88.8">41</text>
<text x="240" y="86.2">42</text>
<text x="113" y="90">20</text>
<text x="113" y="92.6">21</text>
<text x="113" y="95.1">22</text>
<text x="142.2" y="95.1">59</text>
<text x="142.2" y="92.6">60</text>
<text x="142.2" y="90">61</text>
<text x="206.9" y="93.8">10</text>
<text x="207.5" y="91.3">9</text>
<text x="240" y="93.8">39</text>
<text x="240" y="91.3">40</text>
<text x="113" y="97.7">23</text>
<text x="113" y="100.2">24</text>
<text x="142.2" y="100.2">57</text>
<text x="142.2" y="97.7">58</text>
<text x="206.9" y="96.4">11</text>
<text x="206.9" y="98.9">12</text>
<text x="206.9" y="101.5">13</text>
<text x="240" y="101.5">36</text>
<text x="240" y="98.9">37</text>
<text x="240" y="96.4">38</text>
<text x="113" y="102.7">25</text>
<text x="113" y="105.3">26</text>
<text x="113" y="107.8">27</text>
<text x="142.2" y="107.8">54</text>
<text x="142.2" y="105.3">55</text>
<text x="142.2" y="102.7">56</text>
<text x="206.9" y="104">14</text>
<text x="206.9" y="106.5">15</text>
<text x="240" y="106.5">34</text>
<text x="240" y="104">35</text>
<text x="113" y="110.4">28</text>
<text x="113" y="112.9">29</text>
<text x="142.2" y="112.9">52</text>
<text x="142.2" y="110.4">53</text>
<text x="206.9" y="109.1">16</text>
<text x="206.9" y="111.6">17</text>
<text x="240" y="111.6">32</text>
<text x="240" y="109.1">33</text>
<text x="113" y="115.4">30</text>
<text x="113" y="118">31</text>
<text x="142.2" y="118">50</text>
<text x="142.2" y="115.4">51</text>
<text x="206.9" y="114.2">18</text>
<text x="206.9" y="116.7">19</text>
<text x="206.9" y="119.2">20</text>
<text x="240" y="119.2">29</text>
<text x="240" y="116.7">30</text>
<text x="240" y="114.2">31</text>
<text x="113" y="120.5">32</text>
<text x="113" y="123.1">33</text>
<text x="113" y="125.6">34</text>
<text x="142.2" y="125.6">47</text>
<text x="142.2" y="123.1">48</text>
<text x="142.2" y="120.5">49</text>
<text x="206.9" y="121.8">21</text>
<text x="206.9" y="124.3">22</text>
<text x="240" y="124.3">27</text>
<text x="240" y="121.8">28</text>
<text x="113" y="128.1">35</text>
<text x="113" y="130.7">36</text>
<text x="142.2" y="130.7">45</text>
<text x="142.2" y="128.1">46</text>
<text x="206.9" y="126.9">23</text>
<text x="206.9" y="129.4">24</text>
<text x="240" y="129.4">25</text>
<text x="240" y="126.9">26</text>
<text x="41.8" y="137">1</text>
<text x="113" y="133.2">37</text>
<text x="113" y="135.8">38</text>
<text x="142.2" y="135.8">43</text>
<text x="142.2" y="133.2">44</text>
<text x="41.8" y="139.6">2</text>
<text x="41.8" y="142.1">3</text>
<text x="113" y="138.3">39</text>
<text x="113" y="140.8">40</text>
<text x="142.2" y="140.8">41</text>
<text x="142.2" y="138.3">42</text>
<text x="41.8" y="144.6">4</text>
<text x="83.7" y="172.2" transform="rotate(-90 83.7 172.2)">6</text>
<text x="74.2" y="175.1">8</text>
<text x="92" y="175.1">1</text>
<text x="92" y="177.7">2</text>
<text x="73.6" y="185.3">10</text>
<text x="92" y="182.7">4</text>
<text x="92" y="185.3">5</text>
<text x="74.2" y="187.8">9</text>
<text x="92" y="190.4">3</text>
<text x="83.7" y="195" transform="rotate(-90 83.7 195)">7</text>
</g>
<g font-size="1.3" fill="#0000c2">
<text x="178.9" y="40.1">≈ 2.5 V</text>
<text x="36.8" y="119.1">Current sense: 1 mV across R3 = 1 mA</text>
<text x="36.8" y="121.1">(read by U3, see Current monitor)</text>
<text x="135.9" y="183.6">Power flags (for the rules check)</text>
<text x="13.9" y="189.4">U3 reads the voltage across R3:</text>
<text x="13.9" y="191.5">2.5 uV per count = 2.5 uA per count.</text>
<text x="13.9" y="193.5">I2C address 0x40 (A0 = A1 = GND).</text>
<text x="13.9" y="195.6">SDA = spare2, SCL = spare0, 4.7k pull-ups.</text>
</g>
<g font-size="1" fill="#0000c2">
<text x="178.1" y="26">using with the Pmod conn.</text>
<text x="178.7" y="24.3">Leave R1 disconnected if</text>
<text x="233.4" y="26">I = 1.4 mA, P = 2.0 mW</text>
<text x="237.9" y="24.3">Vfwd = 1.9 V</text>
</g>
<g font-size="1" fill="#a90000">
<text x="52.8" y="32.8">1</text>
<text x="52.8" y="35.4">2</text>
<text x="52.8" y="37.9">3</text>
<text x="52.8" y="40.5">4</text>
<text x="52.8" y="43">5</text>
<text x="52.8" y="45.5">6</text>
<text x="52.8" y="48.1">7</text>
<text x="52.8" y="50.6">8</text>
<text x="52.8" y="53.2">9</text>
<text x="52.3" y="55.7">10</text>
<text x="52.3" y="58.2">11</text>
<text x="52.3" y="60.8">12</text>
<text x="42.6" y="88.7">1</text>
<text x="62.9" y="88.7">8</text>
<text x="42.6" y="91.3">2</text>
<text x="42.6" y="93.8">3</text>
<text x="62.9" y="93.8">6</text>
<text x="62.9" y="91.3">7</text>
<text x="42.6" y="96.3">4</text>
<text x="62.9" y="96.3">5</text>
</g>
<g font-size="1" fill="#006464">
<text x="56.9" y="33.8">1</text>
<text x="56.9" y="36.3">2</text>
<text x="56.9" y="38.9">3</text>
<text x="56.9" y="41.4">4</text>
<text x="56.9" y="43.9">5</text>
<text x="56.9" y="46.5">6</text>
<text x="56.9" y="49">7</text>
<text x="56.9" y="51.6">8</text>
<text x="56.9" y="54.1">9</text>
<text x="56.9" y="56.6">10</text>
<text x="56.9" y="59.2">11</text>
<text x="56.9" y="61.7">12</text>
<text x="46.7" y="89.7">OUT</text>
<text x="58.2" y="89.7">IN</text>
<text x="46.7" y="92.2">SENSE</text>
<text x="46.7" y="94.7">GND_3</text>
<text x="54.9" y="94.7">GND_2</text>
<text x="56.6" y="92.2">GND</text>
<text x="46.7" y="97.3">NC</text>
<text x="54.9" y="97.3">~SHDN</text>
</g>
</svg>
